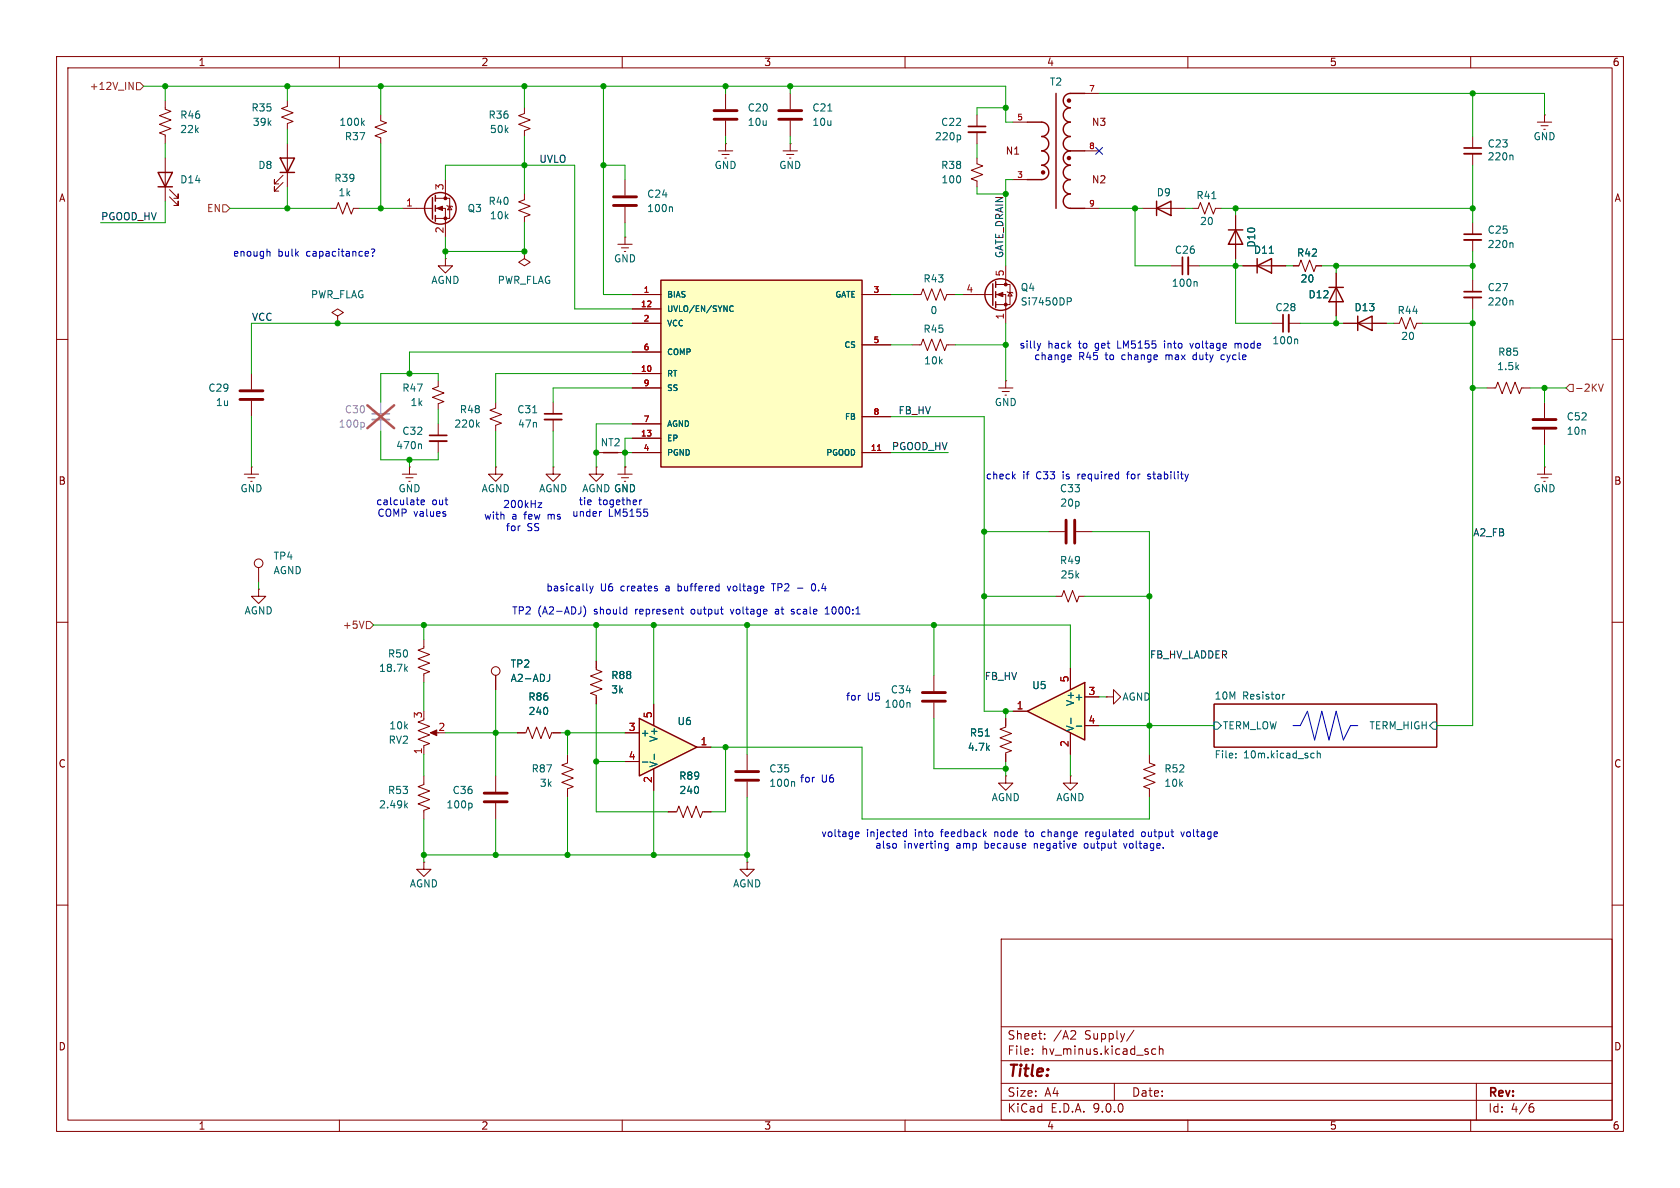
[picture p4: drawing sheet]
<svg xmlns="http://www.w3.org/2000/svg" width="297mm" height="210mm" viewBox="0 0 297 210" stroke-linecap="round" stroke-linejoin="round" font-family="sans-serif">
<g fill="none" stroke="#840000" stroke-width=".18">
<path d="M10 10h277v190h-277zM12 12h273v186h-273zM60 10v2M92.7 19.1v1l-1 .3 2 .8-2 .8 2 .7-1 .4v1M110 10v2M128.3 16.5v2.8M160 10v2M210 10v2M260 10v2M67.3 20.3v1l1 .4-2 .8 2 .7-2 .8 1 .4v1M71.1 36.8h5.4M77 35.1h2.5v3.5h-2.5"/>
<path d="M77 36.8h1.7v5.1M78.7 31.8v3.3M79 36.3l.1 .1h.8l.1 .2M79.5 36.4l.4 .7h-.8zM92.7 34.3v1l-1 .4 2 .7-2 .8 2 .8-1 .4v1M110.5 31.8v2.7M110.5 36.6v2.8M127 26.7h2.5M127.6 27.3h1.3M128.1 27.9h.3M128.3 25.4h.1M128.3 21.3v2.8"/>
<path d="M128.3 25.4v1.3M138.4 26.7h2.6M139.1 27.3h1.2M139.6 27.9h.2M139.7 25.4h.1M139.7 25.4v1.3M260.3 24.1v2.1M260.3 27.2v2M271.8 21.6h2.5M272.4 22.2h1.3M272.9 22.9h.3M273 20.3h.1"/>
<path d="M273 20.3v1.3M109.2 43.2h2.6M109.9 43.8h1.2M110.4 44.5h.2M110.5 41.9h.1M110.5 41.9v1.3M219.7 47h7.6M224.8 57.2h2M227.8 57.2h2.1M228.6 47h1l.4-1 .8 2 .7-2 .8 2 .4-1h1M236.2 48.3v7.6M260.3 49.5v2.1"/>
<path d="M260.3 52.6v2M10 60h2M262.9 68.6h1.5l.4-1 .8 2 .7-2 .8 2 .7-2 .8 2 .4-1h1.5M273 71.1v2.8M273 75.9v2.8M285 60h2M10 110h2M74.9 113v1.6l-1 .3 2 .8-2 .8 2 .7-2 .8 2 .7-1 .4v1.6M87.6 119.4v2.5M105.4 116.8v1.6l1 .3-2 .8 2 .8-2 .7 2 .8-2 .8 1 .3v1.6M285 110h2M74.9 137.2v1.5l-1 .4 2 .7-2 .8 2 .8-2 .7 2 .8-1 .4v1.5"/>
<path d="M74.9 127.3l-1 .3 2 .8-2 .8 2 .7-2 .8 2 .7-1 .4v1.6M76.5 129.5h1M87.6 137.2v2.8M91.4 129.5h1.6l.3-1 .8 2.1 .8-2.1 .7 2.1 .8-2.1 .8 2.1 .3-1.1h1.6M100.3 133.4v1.5l-1 .4 2 .7-2 .8 2 .7-2 .8 2 .8-1 .3v1.6M214.6 124.5h39.4v7.6h-39.4zM74.9 152.4v1.3h1.3l-1.3 1.2-1.2-1.2h1.2M74.9 152.4h.1M87.6 142v2.8M10 160h2M177 166h108v32h-108zM285 160h2"/>
<path d="M60 198v2M110 198v2M160 198v2M177 194.5h108M177 191.5h108M177 187.5h108M177 181.5h108M182.5 186.3v.1M182.5 185.5v.1M184.7 183.6v.1M184.7 182.8v.1M189.9 182.2l.3 .3-.1 .3-.9 .9h1"/>
<path d="M197 191.5v3M200.5 182.1l-1.3 2M204.3 185.5l-.4-.1-.3 .3v.4l.1 .2h.6M205 185.5l.2-.1 .3 .1 .1 .9M205 184.9v1.5M210 198v2M260 198v2M261 191.5v6.5M270.6 195.7h.4l.2 .3-.1 .5-.5 .1M271 195.1l-.4 .1"/>
<circle cx="87.6" cy="118.6" r=".76"/>
</g>
<g fill="none" stroke="#006464" stroke-width=".18">
<path d="M64.1 21.7l.3 .5M64.4 21.3l-.5 .5M118.7 36.6l.2 .1v.7M267.3 27.4l.2 .2v.7M224.4 44.8h.7M229.2 59.9l.2 .2v.7M267.3 53.1l.2 .2v.6M71.7 118.2l.3 .5M72 117.8l-.4 .5M97.2 119.2v.9a.41 .41 0 0 1-.5 .4M214.6 127.6h.7l.6 .7-.6 .6h-.7zM218.5 133.9v.1"/>
<path d="M218.5 133.2v.1M227.1 122.7l-.3 .3M232 133.1l.3 .1M232.3 133.9l-.3 .1M232.9 133.3l.2-.2 .3 .1v.8M232.9 132.7v1.3M253.4 127.6h.6v1.3h-.6l-.7-.6zM71.7 142.3l.3 .5M72 142l-.4 .5M83.2 142l.3 .2v.4l-.3 .2"/>
</g>
<path d="M258.8 26.2h3.1M226.8 55.6v3.1M258.8 51.6h3.1" fill="none" stroke="#840000" stroke-width=".3"/>
<path d="M258.8 27.2h3.1M227.8 55.6v3.1M258.8 52.6h3.1" fill="none" stroke="#840000" stroke-width=".33"/>
<g fill="none" stroke="#840000" stroke-width=".25">
<path d="M76.5 34.9v3.8M77 34.5v1.1M77 36.3v1M77 38.1v1M222.2 47l2.6-1.3v2.6zM222.2 45.7v2.6M234.9 50.8h2.6M236.2 50.8l1.3 2.5h-2.6z"/>
<circle cx="77.9" cy="36.8" r="2.79"/>
</g>
<path d="M126.2 19.6h4.1M108.5 34.8h4M108.5 36.3h4M126.2 21.1h4.1M271 74.2h4.1M271 75.7h4.1M85.6 140.2h4.1M85.6 141.7h4.1" fill="none" stroke="#840000" stroke-width=".51"/>
<g fill="#840000" stroke="#840000" stroke-width=".18">
<path d="M76.1 129.5l1.1-.5v1z"/>
<path d="M77.2 36.8l1-.4v.8z"/>
<circle cx="78.7" cy="35.1" r=".25"/>
<circle cx="78.7" cy="38.6" r=".25"/>
</g>
<path d="M116.8 49.5h35.6v33.1h-35.6z" fill="#ffffc2"/>
<g fill="none" stroke="#840000" stroke-width=".25">
<path d="M186.7 16.5v20.3M191.8 16.5h-2.6a1.27 1.27 0 0 0-1.2 1.3 1.27 1.27 0 0 0 1.2 1.3 1.27 1.27 0 0 0-1.2 1.2 1.27 1.27 0 0 0 1.2 1.3 1.27 1.27 0 0 0-1.2 1.3 1.27 1.27 0 0 0 1.2 1.2 1.27 1.27 0 0 0-1.2 1.3 1.27 1.27 0 0 0 1.2 1.3M27.9 30.5h2.6l-1.3 2.5zM27.9 33h2.6M49.5 27.9h2.6l-1.3 2.6zM49.5 30.5h2.6M181.6 21.6h2.5a1.27 1.27 0 0 1 1.3 1.3 1.27 1.27 0 0 1-1.3 1.2 1.27 1.27 0 0 1 1.3 1.3 1.27 1.27 0 0 1-1.3 1.3 1.27 1.27 0 0 1 1.3 1.2 1.27 1.27 0 0 1-1.3 1.3 1.27 1.27 0 0 1 1.3 1.3 1.27 1.27 0 0 1-1.3 1.3h-2.5M189.2 26.7a1.27 1.27 0 0 0-1.2 1.2 1.27 1.27 0 0 0 1.2 1.3 1.27 1.27 0 0 0-1.2 1.3 1.27 1.27 0 0 0 1.2 1.3 1.27 1.27 0 0 0-1.2 1.2 1.27 1.27 0 0 0 1.2 1.3 1.27 1.27 0 0 0-1.2 1.3 1.27 1.27 0 0 0 1.2 1.2h2.6M189.2 26.7h2.6M204.5 36.8l2.5-1.2v2.5zM204.5 35.6v2.5M116.8 49.5h35.6v33.1h-35.6z"/>
<path d="M175.5 50.2v3.8M176 49.8v1M176 51.6v1M176 53.3v1.1M217.2 40.6h2.5M218.4 40.6l1.3 2.6h-2.5zM106.7 80h2.5"/>
<circle cx="176.9" cy="52.1" r="2.79"/>
</g>
<g fill="none" stroke="#840000" stroke-width=".18">
<path d="M29.2 17.8v1.5l1 .4-2 .7 2 .8-2 .8 2 .7-2 .8 1 .4v1.5M50.8 17.8v1l-1 .4 2 .7-2 .8 2 .8-1 .3v1.1M139.7 16.5v2.8M191.8 16.5h2.5M29.2 27.9v7.7M30 34.8l1.5 1.5v-.7v.7h-.8M30 33.5l1.5 1.6v-.8v.8h-.8M50 32.3l-1.5 1.5v-.8v.8h.8M50 31l-1.5 1.5v-.7v.7h.8M50.8 25.4v7.6M58.4 36.8h1l.4-1 .8 2 .7-2 .8 2 .4-1h1M139.7 21.3v2.8"/>
<path d="M172.7 27.9v1.1l1 .3-2 .8 2 .8-2 .7 1 .4v1M172.7 20.3v2.1M172.7 23.4v2M179.1 31.8h2.5M179.1 21.6h2.5M191.8 36.8h2.5M191.8 26.7h2.5M201.9 36.8h7.6M210.8 36.8h1l.4-1 .8 2 .7-2 .8 2 .4-1h1M218.4 38.1v7.6M59.7 55.9l1-.7-1-.6-1 .6 1 .7v1.3M59.7 57.2h.1"/>
<path d="M78.7 45.7v1.3h1.3l-1.3 1.3-1.2-1.3h1.2M78.7 45.7h.1M92.7 44.5v1.2l1 .7-1 .6-1-.6 1-.7M92.7 44.5h.1M111.8 52.1h5M111.8 54.6h5M111.8 57.2h5M152.4 52.1h5.1M161.3 52.1h1.5l.4-1 .8 2 .7-2 .8 2 .7-2 .8 2 .4-1h1.5M170.2 52.1h5.3M176 50.3h2.6v3.5h-2.6M176 52.1h1.8v5.1"/>
<path d="M177.8 47v3.3M178.1 51.6l.1 .1h.7l.2 .1M178.6 51.7l.3 .6h-.7zM207 47h2M210.1 47h2M44.4 66v2.8M44.4 70.9v2.8M77.5 67.3v1l-1 .4 2 .8-2 .7 2 .8-1 .4v1M87.6 71.1v1l-1 .4 2 .8-2 .7 2 .8-1 .4v1M97.8 71.1v2.1M97.8 74.2v2M111.8 62.2h5"/>
<path d="M111.8 66h5M111.8 68.6h5M111.8 74.9h5M111.8 77.5h5M152.4 61h5.1M152.4 73.7h5.1M161.3 61h1.5l.4-1.1 .8 2.1 .7-2.1 .8 2.1 .7-2.1 .8 2.1 .4-1h1.5M176.5 68.6h2.6M177.2 69.2h1.2M177.7 69.9h.2M177.8 67.3h.1M177.8 67.3v1.3"/>
<path d="M43.2 83.8h2.5M43.8 84.5h1.3M44.3 85.1h.3M44.4 82.6h.1M44.4 82.6v1.2M87.6 82.6v1.2h1.3l-1.3 1.3-1.2-1.3h1.2M87.6 82.6h.1M97.8 82.6v1.2h1.3l-1.3 1.3-1.3-1.3h1.3M97.8 82.6h.1M105.4 82.6v1.2h1.3l-1.3 1.3-1.3-1.3h1.3M105.4 82.6h.1M105.4 80h5.1"/>
<path d="M109.2 83.8h2.6M109.9 84.5h1.2M110.4 85.1h.2M110.5 82.6h.1M110.5 82.6v1.2M111.8 80h5M152.4 80h5.1M271.8 83.8h2.5M272.4 84.5h1.3M272.9 85.1h.3M273 82.6h.1M273 82.6v1.2"/>
<path d="M45.7 104.1v1.3h1.3l-1.3 1.3-1.3-1.3h1.3M45.7 104.1h.1M45.7 100.3v2.6M165.1 119.4v2.8M165.1 124.2v2.8"/>
<circle cx="45.7" cy="99.6" r=".76"/>
</g>
<path d="M146.3 19.6h.8M169.6 23.9l.2 .2v.4l-.2 .2M214.2 35.1h.8M129.6 54.2a.45 .45 0 0 0-.6 .4 .45 .45 0 0 0 .6 .4M188.7 52.6h.5l.2 .3-.1 .4h-.6M211.5 49.8l.1 .2v.6M84.4 75l.3 .5M84.7 74.7l-.4 .4M94.2 73h.7M160.7 124.2l.2 .2v.6" fill="none" stroke="#006464" stroke-width=".18"/>
<path d="M155.1 79.6h.6" fill="none" stroke="#a90000" stroke-width=".18"/>
<path d="M171.2 22.4h3M209 45.5v3M96.3 73.2h3" fill="none" stroke="#840000" stroke-width=".3"/>
<path d="M171.2 23.4h3M210.1 45.5v3M96.3 74.2h3" fill="none" stroke="#840000" stroke-width=".33"/>
<path d="M137.7 19.6h4M137.7 21.1h4M42.4 69.1h4.1M42.4 70.6h4.1M163.1 122.4h4M163.1 124h4" fill="none" stroke="#840000" stroke-width=".51"/>
<g fill="#840000" stroke="#840000" stroke-width=".18">
<path d="M176.3 52.1l1-.4v.8z"/>
<circle cx="177.8" cy="50.3" r=".25"/>
<circle cx="177.8" cy="53.8" r=".25"/>
</g>
<g fill="none" stroke="#840000" stroke-width=".38">
<circle cx="189" cy="17.8" r=".2"/>
<circle cx="184.4" cy="30.5" r=".2"/>
<circle cx="189" cy="27.9" r=".2"/>
</g>
<path d="M181.6 125.7l10.2-5v10.1z" fill="#ffffc2"/>
<path d="M181.6 125.7l10.2-5v10.1z" fill="none" stroke="#840000" stroke-width=".25"/>
<g fill="none" stroke="#840000" stroke-width=".18">
<path d="M77.5 74.9v2.1M77.5 78v2M71.1 83.8h2.6M71.8 84.5h1.2M72.3 85.1h.2M72.4 82.6h.1M72.4 82.6v1.2M185.4 94h2.8M190.2 94h2.8M186.7 105.4h1l.4-1 .7 2 .8-2 .8 2 .4-1h1M189.2 118.1v3.8M132.1 133.4v2.7"/>
<path d="M132.1 138.2v2.8M177.8 127v1.5l-1 .4 2 .8-2 .7 2 .8-2 .8 2 .7-1 .4v1.5M177.8 137.2v1.2h1.3l-1.3 1.3-1.3-1.3h1.3M177.8 137.2h.1M179.1 125.7h2.5M189.2 137.2v1.2h1.3l-1.3 1.3-1.2-1.3h1.2M189.2 137.2h.1M189.2 129.5v3.9M191.8 123.2h2.5M191.8 128.3h2.5M195.6 123.2h1.2v-1.3l1.3 1.3-1.3 1.3v-1.3M195.6 123.2h.1"/>
<path d="M118.1 143.5h1.5l.4-1 .8 2 .7-2 .8 2 .8-2 .7 2 .4-1h1.5M132.1 152.4v1.3h1.2l-1.2 1.2-1.3-1.2h1.3M132.1 152.4h.1"/>
</g>
<path d="M74.3 78.5l.2 .2v.6M140.3 138.2l.2 .1v.7M174.2 130.1h.7M189.3 127v.9M190.3 128.4h.9" fill="none" stroke="#006464" stroke-width=".18"/>
<path d="M65.8 73.2h3" fill="none" stroke="#a1a1a1" stroke-width=".3"/>
<path d="M65.8 74.2h3" fill="none" stroke="#a1a1a1" stroke-width=".33"/>
<path d="M67.3 71.1v2.1M67.3 74.2v2" fill="none" stroke="#a1a1a1" stroke-width=".18"/>
<path d="M64.2 74.7l.2 .2v.4l-.2 .2" fill="none" stroke="#989898" stroke-width=".18"/>
<path d="M64.9 71.6l4.8 4.1M69.7 71.6l-4.8 4.1" fill="none" stroke="#e65255" stroke-width=".46"/>
<path d="M188.5 91.9v4.1M190 91.9v4.1M130 136.4h4.1M130 137.9h4.1" fill="none" stroke="#840000" stroke-width=".51"/>
<path d="M75.9 77h3.1" fill="none" stroke="#840000" stroke-width=".3"/>
<path d="M75.9 78h3.1" fill="none" stroke="#840000" stroke-width=".33"/>
<path d="M113 127l10.2 5.1-10.2 5.1z" fill="#ffffc2"/>
<path d="M240 57.2l2.6-1.3v2.5zM240 55.9v2.5M113 127l10.2 5.1-10.2 5.1z" fill="none" stroke="#840000" stroke-width=".25"/>
<g fill="none" stroke="#840000" stroke-width=".18">
<path d="M218.4 38.1v2.5M260.3 39.4v2M111.8 57.2h5M111.8 52.1h5M111.8 54.6h5M152.4 52.1h5.1M218.4 43.2v2.5M219.7 47h2.5M224.8 47h2.5M228.6 47h1M232.7 47h1M236.2 48.3v2.5"/>
<path d="M236.2 53.3v2.6M237.5 57.2h7.6M246.4 57.2h1l.4-1.1 .7 2.1 .8-2.1 .8 2.1 .3-1h1.1M260.3 42.4v2.1M111.8 62.2h5M111.8 66h5M111.8 68.6h5M111.8 74.9h5M111.8 77.5h5M152.4 61h5.1M152.4 73.7h5.1M110.5 82.6h.1"/>
<path d="M111.8 80h5M152.4 80h5.1M87.6 119.4v2.5M105.4 116.8v1.3M189.2 118.1v3.8M91.4 129.5h1.3M97.8 129.5h1.3M105.4 123.2v1.3M110.5 129.5h2.5M110.5 134.6h2.5M115.6 124.5v3.8M115.6 135.9v3.8"/>
<path d="M123.2 132.1h2.5M177.8 127v1.3M177.8 133.4v1.2M179.1 125.7h2.5M189.2 129.5v3.9M191.8 123.2h2.5M191.8 128.3h2.5M203.2 133.4v1.5l1 .4-2 .7 2 .8-2 .7 2 .8-2 .8 1 .3v1.6M118.1 143.5h1.3M124.5 143.5h1.2"/>
</g>
<path d="M129.6 54.2a.45 .45 0 0 0-.6 .4 .45 .45 0 0 0 .6 .4M224.4 44.8h.7M267.3 42.9l.2 .2v.7M97.2 119.2v.9a.41 .41 0 0 1-.5 .4M113.6 134.7h.9M115.7 133.3v1M174.2 130.1h.7M189.3 127v.9M190.3 128.4h.9" fill="none" stroke="#006464" stroke-width=".18"/>
<path d="M258.8 41.4h3.1" fill="none" stroke="#840000" stroke-width=".3"/>
<path d="M258.8 42.4h3.1" fill="none" stroke="#840000" stroke-width=".33"/>
<path d="M22.8 14.5l.7 1.3v-1.3M24.1 14.6h.7l.6 .6-.6 .7h-.7zM39.4 36.2h.6l.6 .6-.6 .7h-.6zM277.5 67.9h.6v1.3h-.6l-.6-.6zM282.6 67.9l.4 1.3 .4-1.3M64.4 109.8l-.5 1.3M64.8 109.9h.6l.6 .6-.6 .6h-.6z" fill="none" stroke="#725600" stroke-width=".18"/>
<g fill="none" stroke="#0000c2" stroke-width=".18">
<path d="M47.4 44.4l.3 .2v.7M65.6 44.1l.5-.1 .1 .2-.3 .6M65.9 45.2v.1M183.4 60.7l.3 .8M183.7 61.5l-.1 .3M184 60.7l-.3 .8M188.9 62.7l.4 .1 .1 .2-.6 .2M189.3 63.5l-.4 .1M205.9 60.3v.1M205.9 60.7v.8M210.4 60.7l.3 .8 .3-.8M211 62.8l-.1 .2 .1 .5"/>
<path d="M216 62.8l-.1 .5 .1 .2 .3 .1M218.3 60.7v.8M218.3 60.8l.4-.1 .2 .2M73.6 88.4h.5M73.8 89.2h.3M74.4 88.8l.6-.1v-.3h-.4l-.2 .2 .1 .6h.5M78.8 90.9v.3M95.1 88.9h.7l-.7 .8h.7M113.1 88.4v.8M113.5 88.4l-.4 .2M114.5 90.6v.5M179.1 84.2l.4 .5"/>
<path d="M179.5 83.8l-.5 .5M199.1 83.8h.5M199.4 83.4l-.1 1.3M202.9 84.6l.4 .1M203.3 83.8l-.4 .2 .1 .2h.3M103.2 107.1a1.46 1.46 0 0 1 0 1.9M103.8 104.4l.1 .1M104.3 103.6l.3 .9M104.6 104.5l-.3 .4M104.9 103.6l-.3 .9M116.2 104.1v.3M120.4 107.7h.4"/>
<path d="M120.6 108.5h.2M128.6 103.6l.3 .9M129.1 107.7l.3 .8M136.4 103.2h.7M136.7 103.2v1.3M137.5 107.7l-.4 .1M137.5 108.1h-.3l-.2 .1 .1 .3h.4M139.9 107.8h.5M139.9 108.1l.5 .2M140.4 108.4l-.2 .1h-.3M141 104h.9M143.6 103.3l.2-.1a.68 .68 0 0 1 .4 .6 .68 .68 0 0 1-.4 .7l-.2-.2-.1-.3z"/>
<path d="M145.9 108.5h.7M145.9 107.6l.3-.3v1.2M228.6 128.3h1.3l1.2-2.6 1.3 5.1 1.3-5.1 1.2 5.1 1.3-5.1 1.3 5.1 1.3-2.5h1.2M151.3 147.8h.5M151.3 147.1h.4l.2 .3-.6 .1M158.4 149.2v.6M159.8 147.8h.5M159.8 147.1h.5M160.3 146.6v1.3M167.6 149.1v1l-.2 .3-.3-.1M167.6 149.2l-.4-.1-.2 .2 .1 .6h.5M181.2 147.1h.5"/>
<path d="M181.4 146.6v1.2M184.6 147.1h-.3l-.1 .2v.5l.4 .1M191.8 149.2l-.1 .1 .1 .6M192 147.1v.8M192.3 147.1l-.3 .2M198.6 149.1l.3 .8 .3-.8M201.9 147.2l.2-.1 .3 .1 .1 .5-.1 .1-.3 .1-.2-.1zM208.8 147.1l.3 .8 .3-.8"/>
</g>
<g fill="none" stroke="#009600" stroke-width=".18">
<path d="M25.4 15.2h152.4v6.4h1.3M29.2 15.2v2.6M50.8 15.2v2.6M67.3 15.2v5.1M92.7 15.2v3.9M106.7 15.2v36.9h5.1M128.3 15.2v1.3M139.7 15.2v1.3M177.8 19.1h-5.1v1.2M194.3 16.5h78.7v3.8M260.3 16.5v7.6M29.2 35.6v3.8h-11.4"/>
<path d="M29.2 25.4v2.5M40.6 36.8h17.8M50.8 22.9v2.5M50.8 33v3.8M63.5 36.8h7.6M67.3 25.4v11.4M78.7 31.8v-2.6h22.9v25.4h10.2M92.7 24.1v10.2M92.7 39.4v5.1h-14M106.7 29.2h3.8v2.6M110.5 39.4v2.5M128.3 24.1v1.3"/>
<path d="M139.7 24.1v1.3M172.7 25.4v2.5M172.7 33v1.3h5.1M179.1 31.8h-1.3v15.2M194.3 36.8h7.6M200.7 36.8v10.2h6.3M209.5 36.8h1.3M215.9 36.8h44.4M218.4 36.8v1.3M260.3 29.2v10.2M78.7 41.9v3.8M111.8 57.2h-67.4v8.8"/>
<path d="M157.5 52.1h3.8M168.9 52.1h1.3M177.8 57.2v10.1M212.1 47h7.6M218.4 45.7v11.5h6.4M227.3 47h1.3M229.9 57.2h7.6M233.7 47h26.6M236.2 47v1.3M236.2 55.9v1.3M245.1 57.2h1.3M251.5 57.2h8.8"/>
<path d="M260.3 54.6v73.7h-6.3M260.3 44.5v5M44.4 73.7v8.9M67.3 76.2v5.1h10.2v-1.3M77.5 67.3v-1.3h-10.2v5.1M77.5 72.4v2.5M87.6 76.2v6.4M97.8 76.2v6.4M111.8 66h-24.2v5.1M111.8 74.9h-6.4v7.7M111.8 62.2h-39.4v3.8M111.8 77.5h-1.3v5.1"/>
<path d="M111.8 68.6h-14v2.5M157.5 73.7h16.5v52h5.1M157.5 61h3.8M168.9 61h8.9M260.3 68.6h2.6M270.5 68.6h6.4M273 68.6v2.5M273 78.7v3.9M72.4 81.3v1.3M110.5 80h1.3M157.5 80h10.1M174 94h11.4"/>
<path d="M193 94h10.2v39.4M45.7 102.9v1.2M66 110.5h123.2v7.6M74.9 110.5v2.5M105.4 110.5v6.3M115.6 110.5v14M132.1 110.5v22.9M165.1 110.5v8.9M174 105.4h12.7M191.8 105.4h11.4M74.9 120.7v5M74.9 133.4v3.8"/>
<path d="M78.7 129.5h12.7M87.6 121.9v15.3M99.1 129.5h11.4M100.3 129.5v3.9M105.4 124.5v19h12.7M105.4 134.6h5.1M115.6 139.7v11.4M125.7 132.1h26.7v12.7h50.8v-3.8M128.3 132.1v11.4h-2.6M165.1 127v8.9h12.7M177.8 125.7v1.3M177.8 134.6v2.6"/>
<path d="M189.2 133.4v3.8M194.3 123.2h1.3M194.3 128.3h20.3M74.9 144.8v7.6M74.9 151.1h57.2M87.6 144.8v6.3M100.3 141v10.1M132.1 141v11.4"/>
</g>
<path d="M193.7 26.1l1.2 1.2M194.9 26.1l-1.2 1.2" fill="none" stroke="#000084" stroke-width=".18"/>
<path d="M155.1 79.6h.6" fill="none" stroke="#a90000" stroke-width=".18"/>
<g fill="#009600" stroke="#009600" stroke-width=".18">
<circle cx="74.9" cy="151.1" r=".46"/>
<circle cx="100.3" cy="151.1" r=".46"/>
<circle cx="87.6" cy="151.1" r=".46"/>
<circle cx="105.4" cy="134.6" r=".46"/>
<circle cx="29.2" cy="15.2" r=".46"/>
<circle cx="59.7" cy="57.2" r=".46"/>
<circle cx="72.4" cy="66" r=".46"/>
<circle cx="72.4" cy="81.3" r=".46"/>
<circle cx="87.6" cy="129.5" r=".46"/>
<circle cx="100.3" cy="129.5" r=".46"/>
<circle cx="132.1" cy="151.1" r=".46"/>
<circle cx="132.1" cy="110.5" r=".46"/>
<circle cx="115.6" cy="110.5" r=".46"/>
<circle cx="115.6" cy="151.1" r=".46"/>
<circle cx="128.3" cy="132.1" r=".46"/>
<circle cx="50.8" cy="15.2" r=".46"/>
<circle cx="92.7" cy="44.5" r=".46"/>
<circle cx="67.3" cy="15.2" r=".46"/>
<circle cx="50.8" cy="36.8" r=".46"/>
<circle cx="67.3" cy="36.8" r=".46"/>
<circle cx="78.7" cy="44.5" r=".46"/>
<circle cx="74.9" cy="110.5" r=".46"/>
<circle cx="105.4" cy="110.5" r=".46"/>
<circle cx="106.7" cy="29.2" r=".46"/>
<circle cx="92.7" cy="29.2" r=".46"/>
<circle cx="92.7" cy="15.2" r=".46"/>
<circle cx="106.7" cy="15.2" r=".46"/>
<circle cx="128.3" cy="15.2" r=".46"/>
<circle cx="139.7" cy="15.2" r=".46"/>
<circle cx="200.7" cy="36.8" r=".46"/>
<circle cx="218.4" cy="47" r=".46"/>
<circle cx="218.4" cy="36.8" r=".46"/>
<circle cx="165.1" cy="110.5" r=".46"/>
<circle cx="177.8" cy="34.3" r=".46"/>
<circle cx="177.8" cy="19.1" r=".46"/>
<circle cx="177.8" cy="135.9" r=".46"/>
<circle cx="236.2" cy="47" r=".46"/>
<circle cx="174" cy="94" r=".46"/>
<circle cx="174" cy="105.4" r=".46"/>
<circle cx="110.5" cy="80" r=".46"/>
<circle cx="105.4" cy="80" r=".46"/>
<circle cx="177.8" cy="61" r=".46"/>
<circle cx="177.8" cy="125.7" r=".46"/>
<circle cx="203.2" cy="105.4" r=".46"/>
<circle cx="203.2" cy="128.3" r=".46"/>
<circle cx="260.3" cy="47" r=".46"/>
<circle cx="260.3" cy="36.8" r=".46"/>
<circle cx="260.3" cy="16.5" r=".46"/>
<circle cx="236.2" cy="57.2" r=".46"/>
<circle cx="260.3" cy="57.2" r=".46"/>
<circle cx="273" cy="68.6" r=".46"/>
<circle cx="260.3" cy="68.6" r=".46"/>
</g>
<text font-size="2.8" fill="#840000" x="178" y="190.9">Title:</text>
<g font-size="2.1" fill="#840000">
<text x="178" y="184">Sheet:</text>
<text x="186.2" y="184">/A2</text>
<text x="191.8" y="184">Supply/</text>
<text x="178" y="186.7">File:</text>
<text x="184.1" y="186.7">hv_minus.kicad_sch</text>
<text x="178" y="196.9">KiCad</text>
<text x="178" y="194.1">Size:</text>
<text x="184.7" y="194.1">A4</text>
<text x="185.7" y="196.9">E.D.A.</text>
<text x="193.3" y="196.9">9.0.0</text>
<text x="200" y="194.1">Date:</text>
<text x="263" y="194.3">Rev:</text>
<text x="263" y="196.9">Id:</text>
<text x="267.1" y="196.9">4/6</text>
</g>
<g font-size="1.8" fill="#840000">
<text x="35" y="11.9">1</text>
<text x="85" y="11.9">2</text>
<text x="135" y="11.9">3</text>
<text x="185" y="11.9">4</text>
<text x="235" y="11.9">5</text>
<text x="285" y="11.9">6</text>
<text x="192.9" y="22.5">N3</text>
<text x="177.7" y="27.5">N1</text>
<text x="10.3" y="35.9">A</text>
<text x="192.9" y="32.6">N2</text>
<text x="285.3" y="35.9">A</text>
<text x="10.3" y="85.9">B</text>
<text x="285.3" y="85.9">B</text>
<text x="10.3" y="135.9">C</text>
<text x="285.3" y="135.9">C</text>
<text x="10.3" y="185.9">D</text>
<text x="285.3" y="185.9">D</text>
<text x="35" y="199.9">1</text>
<text x="85" y="199.9">2</text>
<text x="135" y="199.9">3</text>
<text x="185" y="199.9">4</text>
<text x="235" y="199.9">5</text>
<text x="285" y="199.9">6</text>
</g>
<g font-size="1.8" fill="#725600">
<text x="15.8" y="16.1">+12V_IN</text>
<text x="36.5" y="37.7">EN</text>
<text x="278.3" y="69.4">-2KV</text>
<text x="60.5" y="111.4">+5V</text>
</g>
<g font-size="1.8" fill="#006464">
<text x="185.5" y="15.3">T2</text>
<text x="31.8" y="23.7">22k</text>
<text x="31.8" y="21.2">R46</text>
<text x="44.4" y="19.9">R35</text>
<text x="44.6" y="22.5">39k</text>
<text x="59.9" y="22.5">100k</text>
<text x="86.3" y="21.2">R36</text>
<text x="86.5" y="23.7">50k</text>
<text x="132.1" y="19.9">C20</text>
<text x="132.1" y="22.5">10u</text>
<text x="143.5" y="19.9">C21</text>
<text x="143.5" y="22.5">10u</text>
<text x="166.3" y="22.5">C22</text>
<text x="60.9" y="25">R37</text>
<text x="165.2" y="25">220p</text>
<text x="262.9" y="28.5">220n</text>
<text x="262.9" y="26.3">C23</text>
<text x="271" y="25">GND</text>
<text x="31.8" y="32.6">D14</text>
<text x="45.6" y="30.1">D8</text>
<text x="59" y="32.4">R39</text>
<text x="59.7" y="34.9">1k</text>
<text x="114.3" y="35.2">C24</text>
<text x="126.2" y="30.1">GND</text>
<text x="137.7" y="30.1">GND</text>
<text x="166.3" y="30.1">R38</text>
<text x="166.3" y="32.6">100</text>
<text x="204.4" y="34.9">D9</text>
<text x="211.4" y="35.4">R41</text>
<text x="82.6" y="37.7">Q3</text>
<text x="86.3" y="36.4">R40</text>
<text x="86.5" y="39">10k</text>
<text x="114.3" y="37.7">100n</text>
<text x="212" y="40">20</text>
<text x="262.9" y="41.5">C25</text>
<text x="108.5" y="46.6">GND</text>
<text x="207.6" y="45.1">C26</text>
<text x="221.6" y="45.1">D11</text>
<text x="222.1" y="43.9" transform="rotate(-90 222.1 43.9)">D10</text>
<text x="229.2" y="45.6">R42</text>
<text x="262.9" y="44">220n</text>
<text x="54.9" y="52.9">PWR_FLAG</text>
<text x="76.2" y="50.4">AGND</text>
<text x="87.9" y="50.4">PWR_FLAG</text>
<text x="163.2" y="50.1">R43</text>
<text x="180.3" y="51.7">Q4</text>
<text x="207.1" y="50.9">100n</text>
<text x="229.8" y="50.1">20</text>
<text x="231.2" y="52.9">D12</text>
<text x="262.9" y="51.7">C27</text>
<text x="163.2" y="59">R45</text>
<text x="164.4" y="55.7">0</text>
<text x="180.3" y="54.2">Si7450DP</text>
<text x="225.4" y="55.2">C28</text>
<text x="239.4" y="55.2">D13</text>
<text x="247" y="55.7">R44</text>
<text x="262.9" y="54.2">220n</text>
<text x="163.3" y="64.6">10k</text>
<text x="224.8" y="61.1">100n</text>
<text x="247.6" y="60.3">20</text>
<text x="264.6" y="65.6">1.5k</text>
<text x="264.8" y="63.1">R85</text>
<text x="36.7" y="69.4">C29</text>
<text x="38.1" y="72">1u</text>
<text x="71" y="69.4">R47</text>
<text x="72.5" y="72">1k</text>
<text x="175.8" y="72">GND</text>
<text x="71" y="77.1">C32</text>
<text x="80.2" y="75.8">220k</text>
<text x="81.2" y="73.3">R48</text>
<text x="91.3" y="73.3">C31</text>
<text x="91.5" y="75.8">47n</text>
<text x="276.9" y="74.5">C52</text>
<text x="276.9" y="77.1">10n</text>
<text x="69.9" y="79.6">470n</text>
<text x="106.1" y="79.1">NT2</text>
<text x="42.4" y="87.2">GND</text>
<text x="70.4" y="87.2">GND</text>
<text x="85" y="87.2">AGND</text>
<text x="95.2" y="87.2">AGND</text>
<text x="102.8" y="87.2">AGND GND</text>
<text x="108.5" y="87.2">GND</text>
<text x="187.3" y="87.2">C33</text>
<text x="187.3" y="89.8">20p</text>
<text x="271" y="87.2">GND</text>
<text x="48.3" y="99.2">TP4</text>
<text x="48.3" y="101.7">AGND</text>
<text x="187.3" y="99.9">R49</text>
<text x="187.4" y="102.5">25k</text>
<text x="43.1" y="108.8">AGND</text>
<text x="66.9" y="119">18.7k</text>
<text x="68.5" y="116.4">R50</text>
<text x="90.2" y="118.2">TP2</text>
<text x="90.2" y="120.8">A2-ADJ</text>
<text x="93.3" y="124.1">R86</text>
<text x="108" y="120.2">R88</text>
<text x="108" y="122.8">3k</text>
<text x="156.3" y="125.3">100n</text>
<text x="157.4" y="122.8">C34</text>
<text x="182.4" y="122">U5</text>
<text x="189.9" y="124.1">+</text>
<text x="190.1" y="124.9" transform="rotate(-90 190.1 124.9)">V+</text>
<text x="198.3" y="124.1">AGND</text>
<text x="214.6" y="123.7">10M</text>
<text x="219.7" y="123.7">Resistor</text>
<text x="68.6" y="131.7">RV2</text>
<text x="68.7" y="129.1">10k</text>
<text x="93.3" y="126.6">240</text>
<text x="113.2" y="130.4">+</text>
<text x="116.4" y="131.3" transform="rotate(-90 116.4 131.3)">V+</text>
<text x="119.7" y="128.4">U6</text>
<text x="171.4" y="130.4">R51</text>
<text x="190.1" y="129.4" transform="rotate(-90 190.1 129.4)">V-</text>
<text x="216.1" y="129.1">TERM_LOW</text>
<text x="242" y="129.1">TERM_HIGH</text>
<text x="93.9" y="136.8">R87</text>
<text x="116.4" y="135.8" transform="rotate(-90 116.4 135.8)">V-</text>
<text x="135.9" y="136.8">C35</text>
<text x="171" y="132.9">4.7k</text>
<text x="205.7" y="136.8">R52</text>
<text x="214.6" y="134.4">File:</text>
<text x="219.9" y="134.4">10m.kicad_sch</text>
<text x="66.9" y="143.1">2.49k</text>
<text x="68.5" y="140.6">R53</text>
<text x="78.8" y="143.1">100p</text>
<text x="79.9" y="140.6">C36</text>
<text x="95.3" y="139.3">3k</text>
<text x="120" y="138">R89</text>
<text x="120" y="140.6">240</text>
<text x="135.9" y="139.3">100n</text>
<text x="175.2" y="141.8">AGND</text>
<text x="186.6" y="141.8">AGND</text>
<text x="205.7" y="139.3">10k</text>
<text x="72.3" y="157.1">AGND</text>
<text x="129.5" y="157.1">AGND</text>
</g>
<g font-size="1.8" fill="#0f0f0f">
<text x="95.2" y="28.9">UVLO</text>
<text x="17.8" y="39">PGOOD_HV</text>
<text x="177.5" y="45.7" transform="rotate(-90 177.5 45.7)">GATE_DRAIN</text>
<text x="44.4" y="56.8">VCC</text>
<text x="158.7" y="73.3">FB_HV</text>
<text x="157.6" y="79.7">PGOOD_HV</text>
<text x="260.3" y="94.9">A2_FB</text>
<text x="203.2" y="116.5">FB_HV_LADDER</text>
<text x="174" y="120.3">FB_HV</text>
</g>
<g font-size="1.8" fill="#a90000">
<text x="78.5" y="33.7" transform="rotate(-90 78.5 33.7)">3</text>
<text x="71.7" y="36.6">1</text>
<text x="78.5" y="41.3" transform="rotate(-90 78.5 41.3)">2</text>
<text x="170.7" y="51.8">4</text>
<text x="177.5" y="49" transform="rotate(-90 177.5 49)">5</text>
<text x="177.5" y="56.6" transform="rotate(-90 177.5 56.6)">1</text>
<text x="179.6" y="125.5">1</text>
<text x="189" y="120.7" transform="rotate(-90 189 120.7)">5</text>
<text x="192.3" y="122.9">3</text>
<text x="74.7" y="127.1" transform="rotate(-90 74.7 127.1)">3</text>
<text x="77.4" y="129.3">2</text>
<text x="111.1" y="129.3">3</text>
<text x="115.3" y="127.1" transform="rotate(-90 115.3 127.1)">5</text>
<text x="123.8" y="131.8">1</text>
<text x="192.3" y="128">4</text>
<text x="74.7" y="133.4" transform="rotate(-90 74.7 133.4)">1</text>
<text x="111.1" y="134.4">4</text>
<text x="189" y="132.2" transform="rotate(-90 189 132.2)">2</text>
<text x="115.3" y="138.5" transform="rotate(-90 115.3 138.5)">2</text>
</g>
<g font-size="1.8" fill="#0000c2">
<text x="41.1" y="45.6">enough</text>
<text x="49.1" y="45.6">bulk</text>
<text x="54.3" y="45.6">capacitance?</text>
<text x="180.1" y="61.8">silly</text>
<text x="182.7" y="63.9">change</text>
<text x="185.2" y="61.8">hack</text>
<text x="190.7" y="63.9">R45</text>
<text x="190.8" y="61.8">to</text>
<text x="193.9" y="61.8">get</text>
<text x="195.5" y="63.9">to</text>
<text x="198" y="61.8">LM5155</text>
<text x="198.6" y="63.9">change</text>
<text x="206.5" y="61.8">into</text>
<text x="206.5" y="63.9">max</text>
<text x="211.3" y="61.8">voltage</text>
<text x="211.6" y="63.9">duty</text>
<text x="216.7" y="63.9">cycle</text>
<text x="219.4" y="61.8">mode</text>
<text x="66.4" y="89.5">calculate</text>
<text x="76.4" y="89.5">out</text>
<text x="102.2" y="89.5">tie</text>
<text x="105.8" y="89.5">together</text>
<text x="174.2" y="84.9">check</text>
<text x="180.8" y="84.9">if</text>
<text x="183.3" y="84.9">C33</text>
<text x="188.2" y="84.9">is</text>
<text x="191" y="84.9">required</text>
<text x="199.9" y="84.9">for</text>
<text x="203.8" y="84.9">stability</text>
<text x="66.6" y="91.6">COMP values</text>
<text x="85.5" y="92.1">with</text>
<text x="88.8" y="90">200kHz</text>
<text x="89.3" y="94.1">for</text>
<text x="90.5" y="92.1">a</text>
<text x="92.8" y="92.1">few</text>
<text x="93.2" y="94.1">SS</text>
<text x="97.1" y="92.1">ms</text>
<text x="101" y="91.6">under</text>
<text x="107.5" y="91.6">LM5155</text>
<text x="96.5" y="104.7">basically</text>
<text x="106.1" y="104.7">U6</text>
<text x="109.8" y="104.7">creates</text>
<text x="118" y="104.7">a</text>
<text x="120.3" y="104.7">buffered</text>
<text x="129.3" y="104.7">voltage</text>
<text x="137.4" y="104.7">TP2</text>
<text x="144.7" y="104.7">0.4</text>
<text x="90.4" y="108.8">TP2</text>
<text x="95.1" y="108.8">(A2-ADJ)</text>
<text x="105.1" y="108.8">should</text>
<text x="112.6" y="108.8">represent</text>
<text x="122.6" y="108.8">output</text>
<text x="129.9" y="108.8">voltage</text>
<text x="137.9" y="108.8">at</text>
<text x="141" y="108.8">scale</text>
<text x="147.2" y="108.8">1000:1</text>
<text x="149.5" y="124.1">for</text>
<text x="153.3" y="124.1">U5</text>
<text x="141.3" y="138.5">for</text>
<text x="145.2" y="138.5">U6</text>
<text x="145.1" y="148.2">voltage</text>
<text x="153.2" y="148.2">injected</text>
<text x="161.8" y="148.2">into</text>
<text x="166.6" y="148.2">feedback</text>
<text x="176.3" y="148.2">node</text>
<text x="182" y="148.2">to</text>
<text x="185" y="148.2">change</text>
<text x="193" y="148.2">regulated</text>
<text x="203.1" y="148.2">output</text>
<text x="210.3" y="148.2">voltage</text>
<text x="154.6" y="150.2">also</text>
<text x="159.8" y="150.2">inverting</text>
<text x="169.2" y="150.2">amp</text>
<text x="174.3" y="150.2">because</text>
<text x="183.3" y="150.2">negative</text>
<text x="192.4" y="150.2">output</text>
<text x="199.6" y="150.2">voltage.</text>
</g>
<g font-size="1.8" fill="#989898">
<text x="59.8" y="75.8">100p</text>
<text x="60.9" y="73.3">C30</text>
</g>
<g font-size="1.4" fill="#a90000">
<text x="192.4" y="16.3">7</text>
<text x="179.7" y="21.3">5</text>
<text x="192.4" y="26.4">8</text>
<text x="179.7" y="31.5">3</text>
<text x="192.4" y="36.6">9</text>
<text x="113.7" y="51.8">1</text>
<text x="154.3" y="51.8">3</text>
<text x="113.2" y="54.4">12</text>
<text x="113.7" y="56.9">2</text>
<text x="113.2" y="65.8">10</text>
<text x="113.7" y="62">6</text>
<text x="154.3" y="60.7">5</text>
<text x="113.7" y="68.3">9</text>
<text x="113.2" y="77.2">13</text>
<text x="113.7" y="74.7">7</text>
<text x="154.3" y="73.4">8</text>
<text x="113.7" y="79.8">4</text>
<text x="153.8" y="79.8">11</text>
</g>
<g font-size="1.4" fill="#006464">
<text x="117.9" y="52.8">BIAS</text>
<text x="147.5" y="52.8">GATE</text>
<text x="117.9" y="55.3">UVLO/EN/SYNC</text>
<text x="117.9" y="57.9">VCC</text>
<text x="117.9" y="63">COMP</text>
<text x="149.1" y="61.7">CS</text>
<text x="117.9" y="66.8">RT</text>
<text x="117.9" y="69.3">SS</text>
<text x="117.9" y="75.7">AGND</text>
<text x="149.2" y="74.4">FB</text>
<text x="117.9" y="78.2">EP</text>
<text x="117.9" y="80.7">PGND</text>
<text x="146" y="80.7">PGOOD</text>
</g>
</svg>
